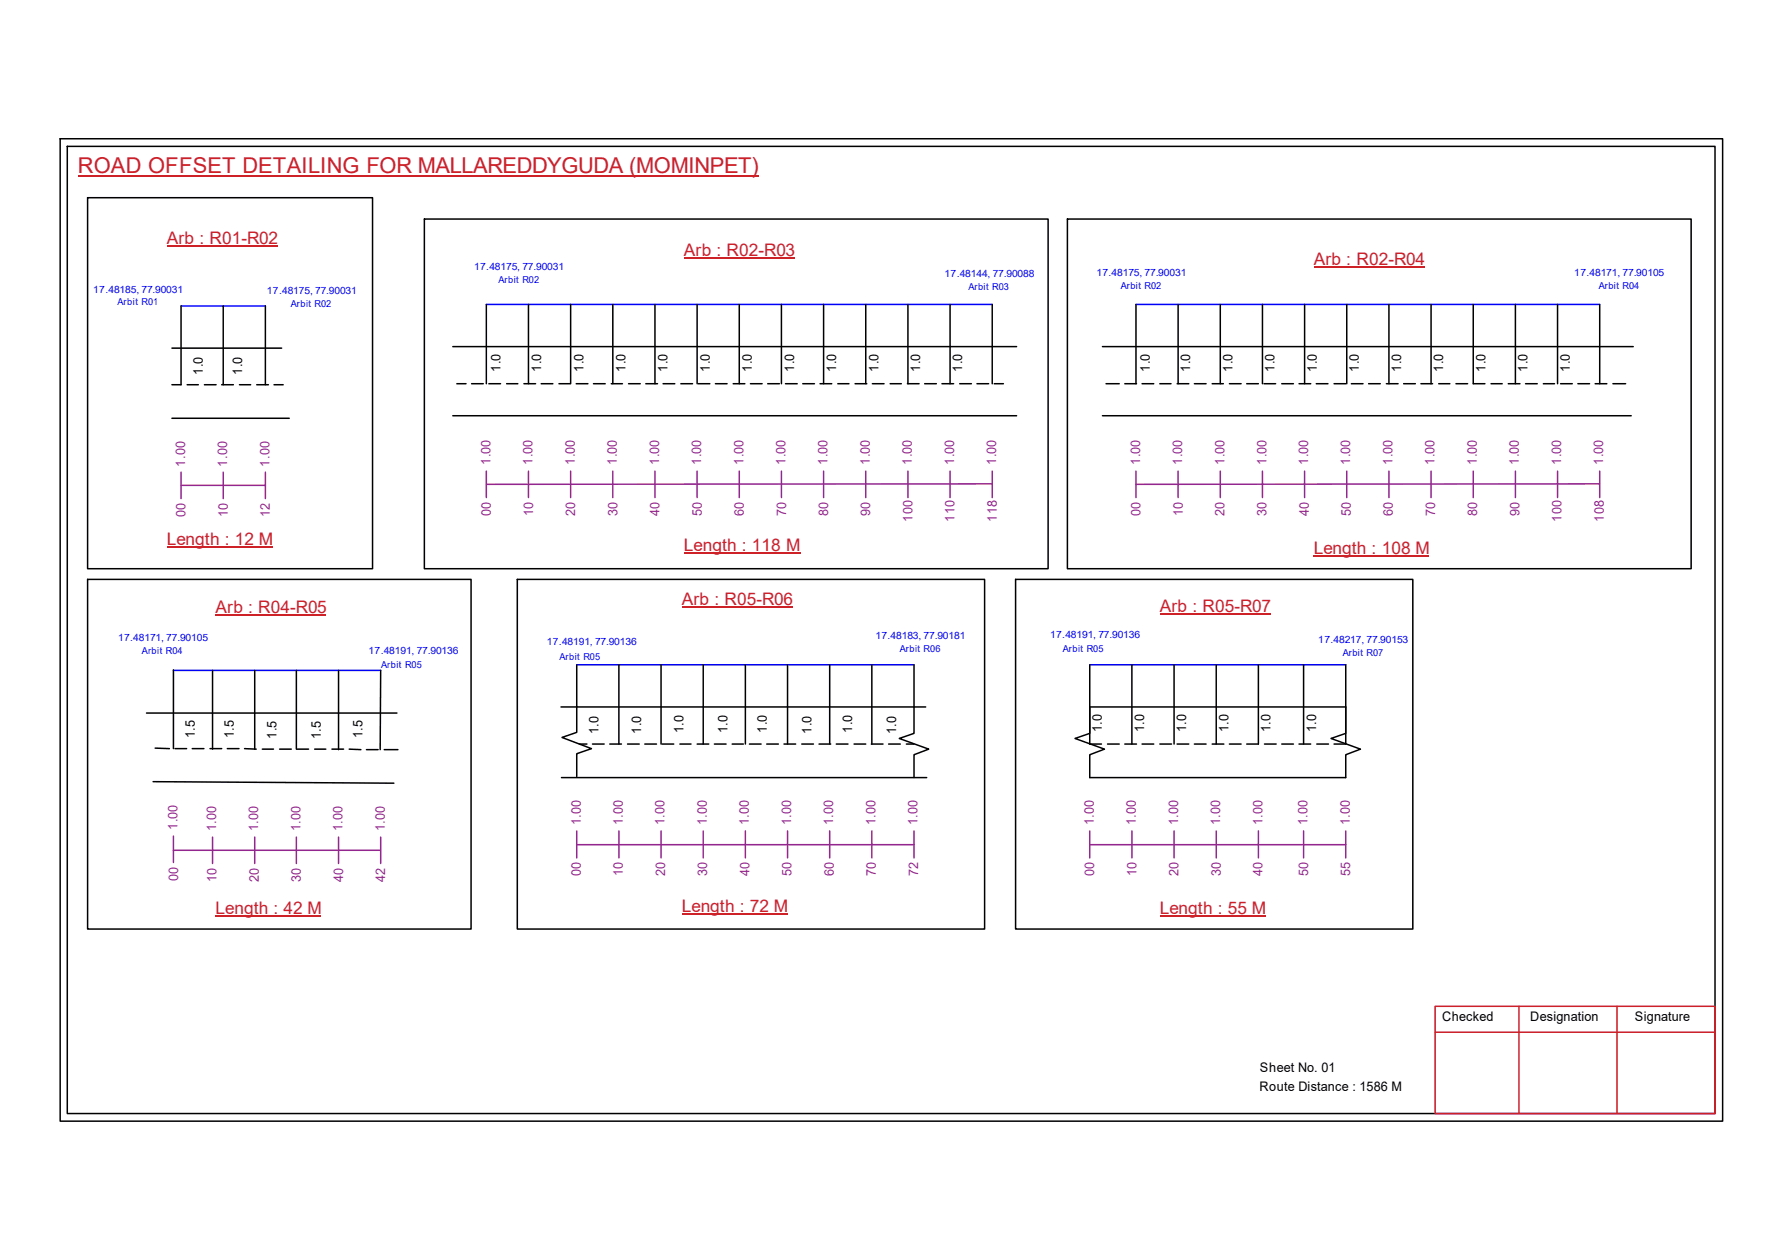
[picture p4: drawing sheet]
<svg xmlns="http://www.w3.org/2000/svg" width="297mm" height="210mm" viewBox="0 0 297 210" stroke-linecap="round" stroke-linejoin="round" font-family="sans-serif">
<g fill="none" stroke="#000" stroke-width=".25">
<path d="M10 23.1h277.1v163.7h-277.1zM11.2 24.4h274.7v161.1h-274.7zM14.6 32.9h47.5v61.8h-47.5zM70.7 36.5h104v58.2h-104zM177.9 36.5h104v58.2h-104zM28.7 58h18.2M30.2 51v13.1h-1.5M37.2 51v13.1M44.2 51v13.1M75.5 57.7h94M81.1 50.7v13.2M88.1 50.7v13.2"/>
<path d="M95.1 50.7v13.2M102.1 50.7v13.2M109.2 50.7v13.2M116.2 50.7v13.2M123.2 50.7v13.2M130.3 50.7v13.2M137.3 50.7v13.2M144.3 50.7v13.2M151.3 50.7v13.2M158.4 50.7v13.2M165.4 50.7v13.2M183.8 57.7h88.4"/>
<path d="M189.4 50.7v13.2M196.4 50.7v13.2M203.4 50.7v13.2M210.4 50.7v13.2M217.5 50.7v13.2M224.5 50.7v13.2M231.5 50.7v13.2M238.5 50.7v13.2M245.6 50.7v13.2h1.9M252.6 50.7v13.2M259.6 50.7v13.2M266.7 50.7v13.2"/>
<path d="M28.7 69.7h19.5M31.2 64.1h1.9M34.1 64.1h1.9M37 64.1h1.9M39.9 64.1h1.9M42.8 64.1h1.9M45.7 64.1h1.5M75.5 69.3h94M76.2 63.9h1.5M78.6 63.9h2M81.5 63.9h1.9M84.5 63.9h1.8"/>
<path d="M87.3 63.9h2M90.2 63.9h2M93.2 63.9h1.8M96.1 63.9h1.9M98.9 63.9h2M101.9 63.9h1.9M104.8 63.9h1.9M107.7 63.9h1.9M110.5 63.9h2M113.5 63.9h1.9M116.4 63.9h1.9M119.2 63.9h2"/>
<path d="M122.2 63.9h2M125.1 63.9h1.9M128 63.9h1.9M130.9 63.9h2M133.8 63.9h2M136.7 63.9h1.9M139.7 63.9h1.8M142.5 63.9h2M145.4 63.9h2M148.4 63.9h1.8M151.3 63.9h1.9M154.1 63.9h2"/>
<path d="M157 63.9h2M160 63.9h1.9M162.9 63.9h1.9M165.7 63.9h1.6M183.8 69.3h88.1M184.4 63.9h2.2M187.5 63.9h1.9M190.4 63.9h1.9M193.3 63.9h1.9M196.2 63.9h2M199.1 63.9h1.9M202.1 63.9h1.8"/>
<path d="M204.9 63.9h2M207.8 63.9h2M210.7 63.9h1.9M213.7 63.9h1.9M216.5 63.9h2M219.4 63.9h2M222.4 63.9h1.9M225.3 63.9h1.9M228.1 63.9h2M231.1 63.9h1.9M234 63.9h1.9M236.9 63.9h1.9"/>
<path d="M239.8 63.9h1.9M242.7 63.9h1.9M248.5 63.9h1.9M251.4 63.9h2M254.3 63.9h1.9M257.3 63.9h1.8M260.1 63.9h2M263 63.9h2M265.9 63.9h1.9M268.9 63.9h2.1M14.6 96.5h63.9v58.3h-63.9zM86.2 96.5h77.9v58.3h-77.9z"/>
<path d="M169.3 96.5h66.2v58.3h-66.2zM24.4 118.8h41.8M28.9 111.6v13.1M35.4 111.7v13.1M42.5 111.7v13.1M49.4 111.7v13.1M56.4 111.7v13.2M63.5 111.7l-.1 13.2M93.5 117.8h60.8M96.1 117.7v4.3l-2.4 .9 4.9 1.8-2.5 .9v3.8M96.1 110.7v7.1M103.2 110.7v13.3"/>
<path d="M110.2 110.7v13.3M117.2 110.7v13.3M124.2 110.7v13.3M131.3 110.7v13.3M138.3 110.7v13.3M145.3 110.7v13.3M152.4 110.7v11.5l-2.5 .8 4.9 1.8-2.4 .9v3.8M181.6 117.8h42.7v4.4l-2.4 .8 4.9 1.8-2.5 .9v3.8h-42.7v-3.8l2.5-.9-4.9-1.8 2.4-.8zM181.6 110.7v13.3h2M188.7 110.7v13.3M195.7 110.7v13.3M202.7 110.7v13.3"/>
<path d="M209.8 110.7v13.3h-2M217.3 110.7v13.3M224.3 110.7v13.3h-1.9M25.5 130.2l40.2 .3M25.9 124.6l2.3 .1M29.2 124.7h1.9M32 124.7h2M35 124.7h2M37.9 124.7h1.9M40.8 124.7l1.9 .1M43.7 124.8h1.9M46.6 124.8h2"/>
<path d="M49.5 124.8h1.9M52.4 124.8h1.9M55.3 124.8h2M58.2 124.8l2 .1M61.1 124.9h1.9M64 124.9h2.3M93.6 129.5h60.9M96.6 124h1.2M98.8 124h1.9M101.6 124h2M104.6 124h1.9M107.5 124h1.9"/>
<path d="M110.4 124h1.9M113.3 124h1.9M116.2 124h1.9M119.1 124h1.9M122 124h1.9M124.9 124h2M127.8 124h1.9M130.7 124h1.9M133.6 124h2M136.5 124h2M139.4 124h1.9M142.4 124h1.9"/>
<path d="M145.2 124h2M148.1 124h2M151.1 124h1.3M184.6 124h2M187.5 124h1.9M190.4 124h1.9M193.3 124h2M196.2 124h2M199.1 124h1.9M202.1 124h1.9M204.9 124h2M210.8 124h1.9"/>
<path d="M213.7 124h1.9M216.5 124h2M219.5 124h1.9"/>
</g>
<path d="M239.2 167.6h46.7v17.9h-46.7zM239.2 172h46.7M253.2 167.6v17.9M269.5 167.6v17.9" fill="none" stroke="#cc1f26" stroke-width=".25"/>
<path d="M13 29.3h113.4" fill="none" stroke="#cd2027" stroke-width=".25"/>
<path d="M30.2 51h14M81.1 50.7h84.3M189.4 50.7h77.3M28.9 111.7h34.6M96.1 110.7h56.3M181.6 110.7h42.7" fill="none" stroke="#00f" stroke-width=".25"/>
<g fill="none" stroke="#93278f" stroke-width=".25">
<path d="M30.2 78.7v4.4M37.2 78.7v4.4M44.2 78.7v4.4M81.1 78.5v4.4M88.1 78.5v4.4M95.1 78.5v4.4M102.1 78.5v4.4M109.2 78.5v4.4M116.2 78.5v4.4M123.2 78.5v4.4M130.3 78.5v4.4M137.3 78.5v4.4"/>
<path d="M144.3 78.5v4.4M151.3 78.5v4.4M158.4 78.5v4.4M165.4 78.5v4.4M189.4 78.5v4.4M196.4 78.5v4.4M203.4 78.5v4.4M210.4 78.5v4.4M217.5 78.5v4.4M224.5 78.5v4.4M231.5 78.5v4.4M238.5 78.5v4.4"/>
<path d="M245.6 78.5v4.4M252.6 78.5v4.4M259.6 78.5v4.4M266.7 78.5v4.4M30.2 80.9h14M165.4 80.6l-84.3 .1M266.7 80.6l-77.3 .1M28.9 139.3v4.4M35.4 139.4v4.4M42.5 139.4v4.4M49.4 139.4v4.4M56.4 139.4v4.4"/>
<path d="M63.5 139.4v4.4M96.1 138.4v4.5M103.2 138.4v4.5M110.2 138.4v4.5M117.2 138.4v4.5M124.2 138.4v4.5M131.3 138.4v4.5M138.3 138.4v4.5M145.3 138.4v4.5M152.4 138.4v4.5M181.6 138.4v4.5M188.7 138.4v4.5"/>
<path d="M195.7 138.4v4.5M202.7 138.4v4.5M209.8 138.4v4.5M217.3 138.4v4.5M224.3 138.4v4.5M28.9 141.6h34.6M96.1 140.7h56.3M181.6 140.7h42.7"/>
</g>
<path d="M27.8 41.1h18.5M114 43h18.5M219 44.5h18.4M27.8 91.1h17.6M114 92.1h19.4M219 92.6h19.2M35.9 102.4h18.5M113.7 101.2h18.4M193.3 102.3h18.5M35.9 152.6h17.6M113.7 152.3h17.6M193.3 152.7h17.6" fill="none" stroke="#cd2027" stroke-width=".17"/>
<text font-size="3.6" fill="#cd2027" x="13" y="28.9">ROAD OFFSET DETAILING FOR MALLAREDDYGUDA (MOMINPET)</text>
<g font-size="2.9" fill="#cd2027">
<text x="27.8" y="40.7">Arb : R01-R02</text>
<text x="114" y="42.7">Arb : R02-R03</text>
<text x="219" y="44.2">Arb : R02-R04</text>
<text x="27.8" y="90.8">Length : 12 M</text>
<text x="114" y="91.8">Length : 118 M</text>
<text x="219" y="92.3">Length : 108 M</text>
<text x="113.7" y="100.8">Arb : R05-R06</text>
<text x="193.3" y="101.9">Arb : R05-R07</text>
<text x="35.9" y="102.1">Arb : R04-R05</text>
<text x="35.9" y="152.2">Length : 42 M</text>
<text x="113.7" y="152">Length : 72 M</text>
<text x="193.3" y="152.3">Length : 55 M</text>
</g>
<g font-size="2.2">
<text x="33.8" y="62.5" transform="rotate(-90 33.8 62.5)">1.0</text>
<text x="40.3" y="62.5" transform="rotate(-90 40.3 62.5)">1.0</text>
<text x="83.4" y="62" transform="rotate(-90 83.4 62)">1.0</text>
<text x="90.2" y="62" transform="rotate(-90 90.2 62)">1.0</text>
<text x="97.2" y="62" transform="rotate(-90 97.2 62)">1.0</text>
<text x="104.3" y="62" transform="rotate(-90 104.3 62)">1.0</text>
<text x="111.3" y="62" transform="rotate(-90 111.3 62)">1.0</text>
<text x="118.3" y="62" transform="rotate(-90 118.3 62)">1.0</text>
<text x="125.3" y="62" transform="rotate(-90 125.3 62)">1.0</text>
<text x="132.4" y="62" transform="rotate(-90 132.4 62)">1.0</text>
<text x="139.4" y="62" transform="rotate(-90 139.4 62)">1.0</text>
<text x="146.4" y="62" transform="rotate(-90 146.4 62)">1.0</text>
<text x="153.4" y="62" transform="rotate(-90 153.4 62)">1.0</text>
<text x="160.4" y="62" transform="rotate(-90 160.4 62)">1.0</text>
<text x="191.6" y="62" transform="rotate(-90 191.6 62)">1.0</text>
<text x="198.4" y="62" transform="rotate(-90 198.4 62)">1.0</text>
<text x="205.4" y="62" transform="rotate(-90 205.4 62)">1.0</text>
<text x="212.5" y="62" transform="rotate(-90 212.5 62)">1.0</text>
<text x="219.5" y="62" transform="rotate(-90 219.5 62)">1.0</text>
<text x="226.5" y="62" transform="rotate(-90 226.5 62)">1.0</text>
<text x="233.5" y="62" transform="rotate(-90 233.5 62)">1.0</text>
<text x="240.6" y="62" transform="rotate(-90 240.6 62)">1.0</text>
<text x="247.6" y="62" transform="rotate(-90 247.6 62)">1.0</text>
<text x="254.6" y="62" transform="rotate(-90 254.6 62)">1.0</text>
<text x="261.7" y="62" transform="rotate(-90 261.7 62)">1.0</text>
<text x="32.5" y="123" transform="rotate(-90 32.5 123)">1.5</text>
<text x="39" y="123" transform="rotate(-90 39 123)">1.5</text>
<text x="46.1" y="123.1" transform="rotate(-90 46.1 123.1)">1.5</text>
<text x="53.5" y="123.2" transform="rotate(-90 53.5 123.2)">1.5</text>
<text x="60.4" y="123" transform="rotate(-90 60.4 123)">1.5</text>
<text x="99.8" y="122.3" transform="rotate(-90 99.8 122.3)">1.0</text>
<text x="106.9" y="122.3" transform="rotate(-90 106.9 122.3)">1.0</text>
<text x="113.9" y="122.2" transform="rotate(-90 113.9 122.2)">1.0</text>
<text x="121.3" y="122.2" transform="rotate(-90 121.3 122.2)">1.0</text>
<text x="127.8" y="122.1" transform="rotate(-90 127.8 122.1)">1.0</text>
<text x="135.3" y="122.3" transform="rotate(-90 135.3 122.3)">1.0</text>
<text x="142" y="122.1" transform="rotate(-90 142 122.1)">1.0</text>
<text x="149.4" y="122.3" transform="rotate(-90 149.4 122.3)">1.0</text>
<text x="183.7" y="122" transform="rotate(-90 183.7 122)">1.0</text>
<text x="190.7" y="122" transform="rotate(-90 190.7 122)">1.0</text>
<text x="197.7" y="122" transform="rotate(-90 197.7 122)">1.0</text>
<text x="204.8" y="122" transform="rotate(-90 204.8 122)">1.0</text>
<text x="211.8" y="122" transform="rotate(-90 211.8 122)">1.0</text>
<text x="219.4" y="122" transform="rotate(-90 219.4 122)">1.0</text>
<text x="240.4" y="170.1">Checked</text>
<text x="255.1" y="170.1">Designation</text>
<text x="272.5" y="170.1">Signature</text>
<text x="210" y="178.6">Sheet No. 01</text>
<text x="209.9" y="181.7">Route Distance : 1586 M</text>
</g>
<g font-size="2.2" fill="#93278f">
<text x="30.9" y="77.7" transform="rotate(-90 30.9 77.7)">1.00</text>
<text x="37.9" y="77.7" transform="rotate(-90 37.9 77.7)">1.00</text>
<text x="44.9" y="77.7" transform="rotate(-90 44.9 77.7)">1.00</text>
<text x="81.7" y="77.5" transform="rotate(-90 81.7 77.5)">1.00</text>
<text x="88.8" y="77.5" transform="rotate(-90 88.8 77.5)">1.00</text>
<text x="95.8" y="77.5" transform="rotate(-90 95.8 77.5)">1.00</text>
<text x="102.8" y="77.5" transform="rotate(-90 102.8 77.5)">1.00</text>
<text x="109.9" y="77.5" transform="rotate(-90 109.9 77.5)">1.00</text>
<text x="116.9" y="77.5" transform="rotate(-90 116.9 77.5)">1.00</text>
<text x="123.9" y="77.5" transform="rotate(-90 123.9 77.5)">1.00</text>
<text x="130.9" y="77.5" transform="rotate(-90 130.9 77.5)">1.00</text>
<text x="138" y="77.5" transform="rotate(-90 138 77.5)">1.00</text>
<text x="145" y="77.5" transform="rotate(-90 145 77.5)">1.00</text>
<text x="152" y="77.5" transform="rotate(-90 152 77.5)">1.00</text>
<text x="159" y="77.5" transform="rotate(-90 159 77.5)">1.00</text>
<text x="166.1" y="77.5" transform="rotate(-90 166.1 77.5)">1.00</text>
<text x="190" y="77.5" transform="rotate(-90 190 77.5)">1.00</text>
<text x="197.1" y="77.5" transform="rotate(-90 197.1 77.5)">1.00</text>
<text x="204.1" y="77.5" transform="rotate(-90 204.1 77.5)">1.00</text>
<text x="211.1" y="77.5" transform="rotate(-90 211.1 77.5)">1.00</text>
<text x="218.1" y="77.5" transform="rotate(-90 218.1 77.5)">1.00</text>
<text x="225.1" y="77.5" transform="rotate(-90 225.1 77.5)">1.00</text>
<text x="232.1" y="77.5" transform="rotate(-90 232.1 77.5)">1.00</text>
<text x="239.1" y="77.5" transform="rotate(-90 239.1 77.5)">1.00</text>
<text x="246.2" y="77.5" transform="rotate(-90 246.2 77.5)">1.00</text>
<text x="253.2" y="77.5" transform="rotate(-90 253.2 77.5)">1.00</text>
<text x="260.2" y="77.5" transform="rotate(-90 260.2 77.5)">1.00</text>
<text x="267.2" y="77.5" transform="rotate(-90 267.2 77.5)">1.00</text>
<text x="30.9" y="86.2" transform="rotate(-90 30.9 86.2)">00</text>
<text x="38" y="86.2" transform="rotate(-90 38 86.2)">10</text>
<text x="45" y="86.2" transform="rotate(-90 45 86.2)">12</text>
<text x="81.8" y="85.9" transform="rotate(-90 81.8 85.9)">00</text>
<text x="88.9" y="85.9" transform="rotate(-90 88.9 85.9)">10</text>
<text x="95.9" y="85.9" transform="rotate(-90 95.9 85.9)">20</text>
<text x="102.9" y="85.9" transform="rotate(-90 102.9 85.9)">30</text>
<text x="109.9" y="85.9" transform="rotate(-90 109.9 85.9)">40</text>
<text x="117" y="85.9" transform="rotate(-90 117 85.9)">50</text>
<text x="124" y="85.9" transform="rotate(-90 124 85.9)">60</text>
<text x="131" y="85.9" transform="rotate(-90 131 85.9)">70</text>
<text x="138" y="85.9" transform="rotate(-90 138 85.9)">80</text>
<text x="145.1" y="85.9" transform="rotate(-90 145.1 85.9)">90</text>
<text x="152.1" y="87" transform="rotate(-90 152.1 87)">100</text>
<text x="159.1" y="87" transform="rotate(-90 159.1 87)">110</text>
<text x="166.2" y="87" transform="rotate(-90 166.2 87)">118</text>
<text x="190.1" y="85.9" transform="rotate(-90 190.1 85.9)">00</text>
<text x="197.1" y="85.9" transform="rotate(-90 197.1 85.9)">10</text>
<text x="204.1" y="85.9" transform="rotate(-90 204.1 85.9)">20</text>
<text x="211.1" y="85.9" transform="rotate(-90 211.1 85.9)">30</text>
<text x="218.1" y="85.9" transform="rotate(-90 218.1 85.9)">40</text>
<text x="225.2" y="85.9" transform="rotate(-90 225.2 85.9)">50</text>
<text x="232.2" y="85.9" transform="rotate(-90 232.2 85.9)">60</text>
<text x="239.2" y="85.9" transform="rotate(-90 239.2 85.9)">70</text>
<text x="246.2" y="85.9" transform="rotate(-90 246.2 85.9)">80</text>
<text x="253.3" y="85.9" transform="rotate(-90 253.3 85.9)">90</text>
<text x="260.3" y="87" transform="rotate(-90 260.3 87)">100</text>
<text x="267.3" y="87" transform="rotate(-90 267.3 87)">108</text>
<text x="96.8" y="137.5" transform="rotate(-90 96.8 137.5)">1.00</text>
<text x="103.8" y="137.5" transform="rotate(-90 103.8 137.5)">1.00</text>
<text x="110.8" y="137.5" transform="rotate(-90 110.8 137.5)">1.00</text>
<text x="117.8" y="137.5" transform="rotate(-90 117.8 137.5)">1.00</text>
<text x="124.8" y="137.5" transform="rotate(-90 124.8 137.5)">1.00</text>
<text x="131.9" y="137.5" transform="rotate(-90 131.9 137.5)">1.00</text>
<text x="138.9" y="137.5" transform="rotate(-90 138.9 137.5)">1.00</text>
<text x="145.9" y="137.5" transform="rotate(-90 145.9 137.5)">1.00</text>
<text x="152.9" y="137.5" transform="rotate(-90 152.9 137.5)">1.00</text>
<text x="182.3" y="137.5" transform="rotate(-90 182.3 137.5)">1.00</text>
<text x="189.4" y="137.5" transform="rotate(-90 189.4 137.5)">1.00</text>
<text x="196.4" y="137.5" transform="rotate(-90 196.4 137.5)">1.00</text>
<text x="203.4" y="137.5" transform="rotate(-90 203.4 137.5)">1.00</text>
<text x="210.4" y="137.5" transform="rotate(-90 210.4 137.5)">1.00</text>
<text x="218" y="137.5" transform="rotate(-90 218 137.5)">1.00</text>
<text x="225" y="137.5" transform="rotate(-90 225 137.5)">1.00</text>
<text x="29.6" y="138.3" transform="rotate(-90 29.6 138.3)">1.00</text>
<text x="36" y="138.5" transform="rotate(-90 36 138.5)">1.00</text>
<text x="43" y="138.5" transform="rotate(-90 43 138.5)">1.00</text>
<text x="50.1" y="138.5" transform="rotate(-90 50.1 138.5)">1.00</text>
<text x="57.1" y="138.5" transform="rotate(-90 57.1 138.5)">1.00</text>
<text x="64.1" y="138.5" transform="rotate(-90 64.1 138.5)">1.00</text>
<text x="29.7" y="146.7" transform="rotate(-90 29.7 146.7)">00</text>
<text x="36.1" y="146.9" transform="rotate(-90 36.1 146.9)">10</text>
<text x="43.1" y="146.9" transform="rotate(-90 43.1 146.9)">20</text>
<text x="50.2" y="146.9" transform="rotate(-90 50.2 146.9)">30</text>
<text x="57.2" y="146.9" transform="rotate(-90 57.2 146.9)">40</text>
<text x="64.2" y="146.9" transform="rotate(-90 64.2 146.9)">42</text>
<text x="96.8" y="146" transform="rotate(-90 96.8 146)">00</text>
<text x="103.8" y="146" transform="rotate(-90 103.8 146)">10</text>
<text x="110.9" y="146" transform="rotate(-90 110.9 146)">20</text>
<text x="117.9" y="146" transform="rotate(-90 117.9 146)">30</text>
<text x="124.9" y="146" transform="rotate(-90 124.9 146)">40</text>
<text x="131.9" y="146" transform="rotate(-90 131.9 146)">50</text>
<text x="139" y="146" transform="rotate(-90 139 146)">60</text>
<text x="146" y="146" transform="rotate(-90 146 146)">70</text>
<text x="153" y="146" transform="rotate(-90 153 146)">72</text>
<text x="182.4" y="146" transform="rotate(-90 182.4 146)">00</text>
<text x="189.4" y="146" transform="rotate(-90 189.4 146)">10</text>
<text x="196.5" y="146" transform="rotate(-90 196.5 146)">20</text>
<text x="203.5" y="146" transform="rotate(-90 203.5 146)">30</text>
<text x="210.4" y="146" transform="rotate(-90 210.4 146)">40</text>
<text x="218.1" y="146" transform="rotate(-90 218.1 146)">50</text>
<text x="225.1" y="146" transform="rotate(-90 225.1 146)">55</text>
</g>
<g font-size="1.7" fill="#00f">
<text x="79" y="45">17.48175, 77.90031</text>
<text x="157.4" y="46.1">17.48144, 77.90088</text>
<text x="182.7" y="46.1">17.48175, 77.90031</text>
<text x="262.4" y="46">17.48171, 77.90105</text>
<text x="15.5" y="48.8">17.48185, 77.90031</text>
<text x="44.5" y="49">17.48175, 77.90031</text>
<text x="19.7" y="106.8">17.48171, 77.90105</text>
<text x="91.1" y="107.4">17.48191, 77.90136</text>
<text x="145.9" y="106.4">17.48183, 77.90181</text>
<text x="175" y="106.3">17.48191, 77.90136</text>
<text x="219.7" y="107.1">17.48217, 77.90153</text>
<text x="61.4" y="108.9">17.48191, 77.90136</text>
</g>
<g font-size="1.6" fill="#00f">
<text x="83.1" y="47.1">Arbit R02</text>
<text x="19.6" y="50.9">Arbit R01</text>
<text x="48.5" y="51.1">Arbit R02</text>
<text x="161.4" y="48.3">Arbit R03</text>
<text x="186.8" y="48.2">Arbit R02</text>
<text x="266.5" y="48.1">Arbit R04</text>
<text x="23.7" y="109">Arbit R04</text>
<text x="63.5" y="111.3">Arbit R05</text>
<text x="93.3" y="109.9">Arbit R05</text>
<text x="150" y="108.5">Arbit R06</text>
<text x="177.2" y="108.6">Arbit R05</text>
<text x="223.8" y="109.2">Arbit R07</text>
</g>
</svg>
